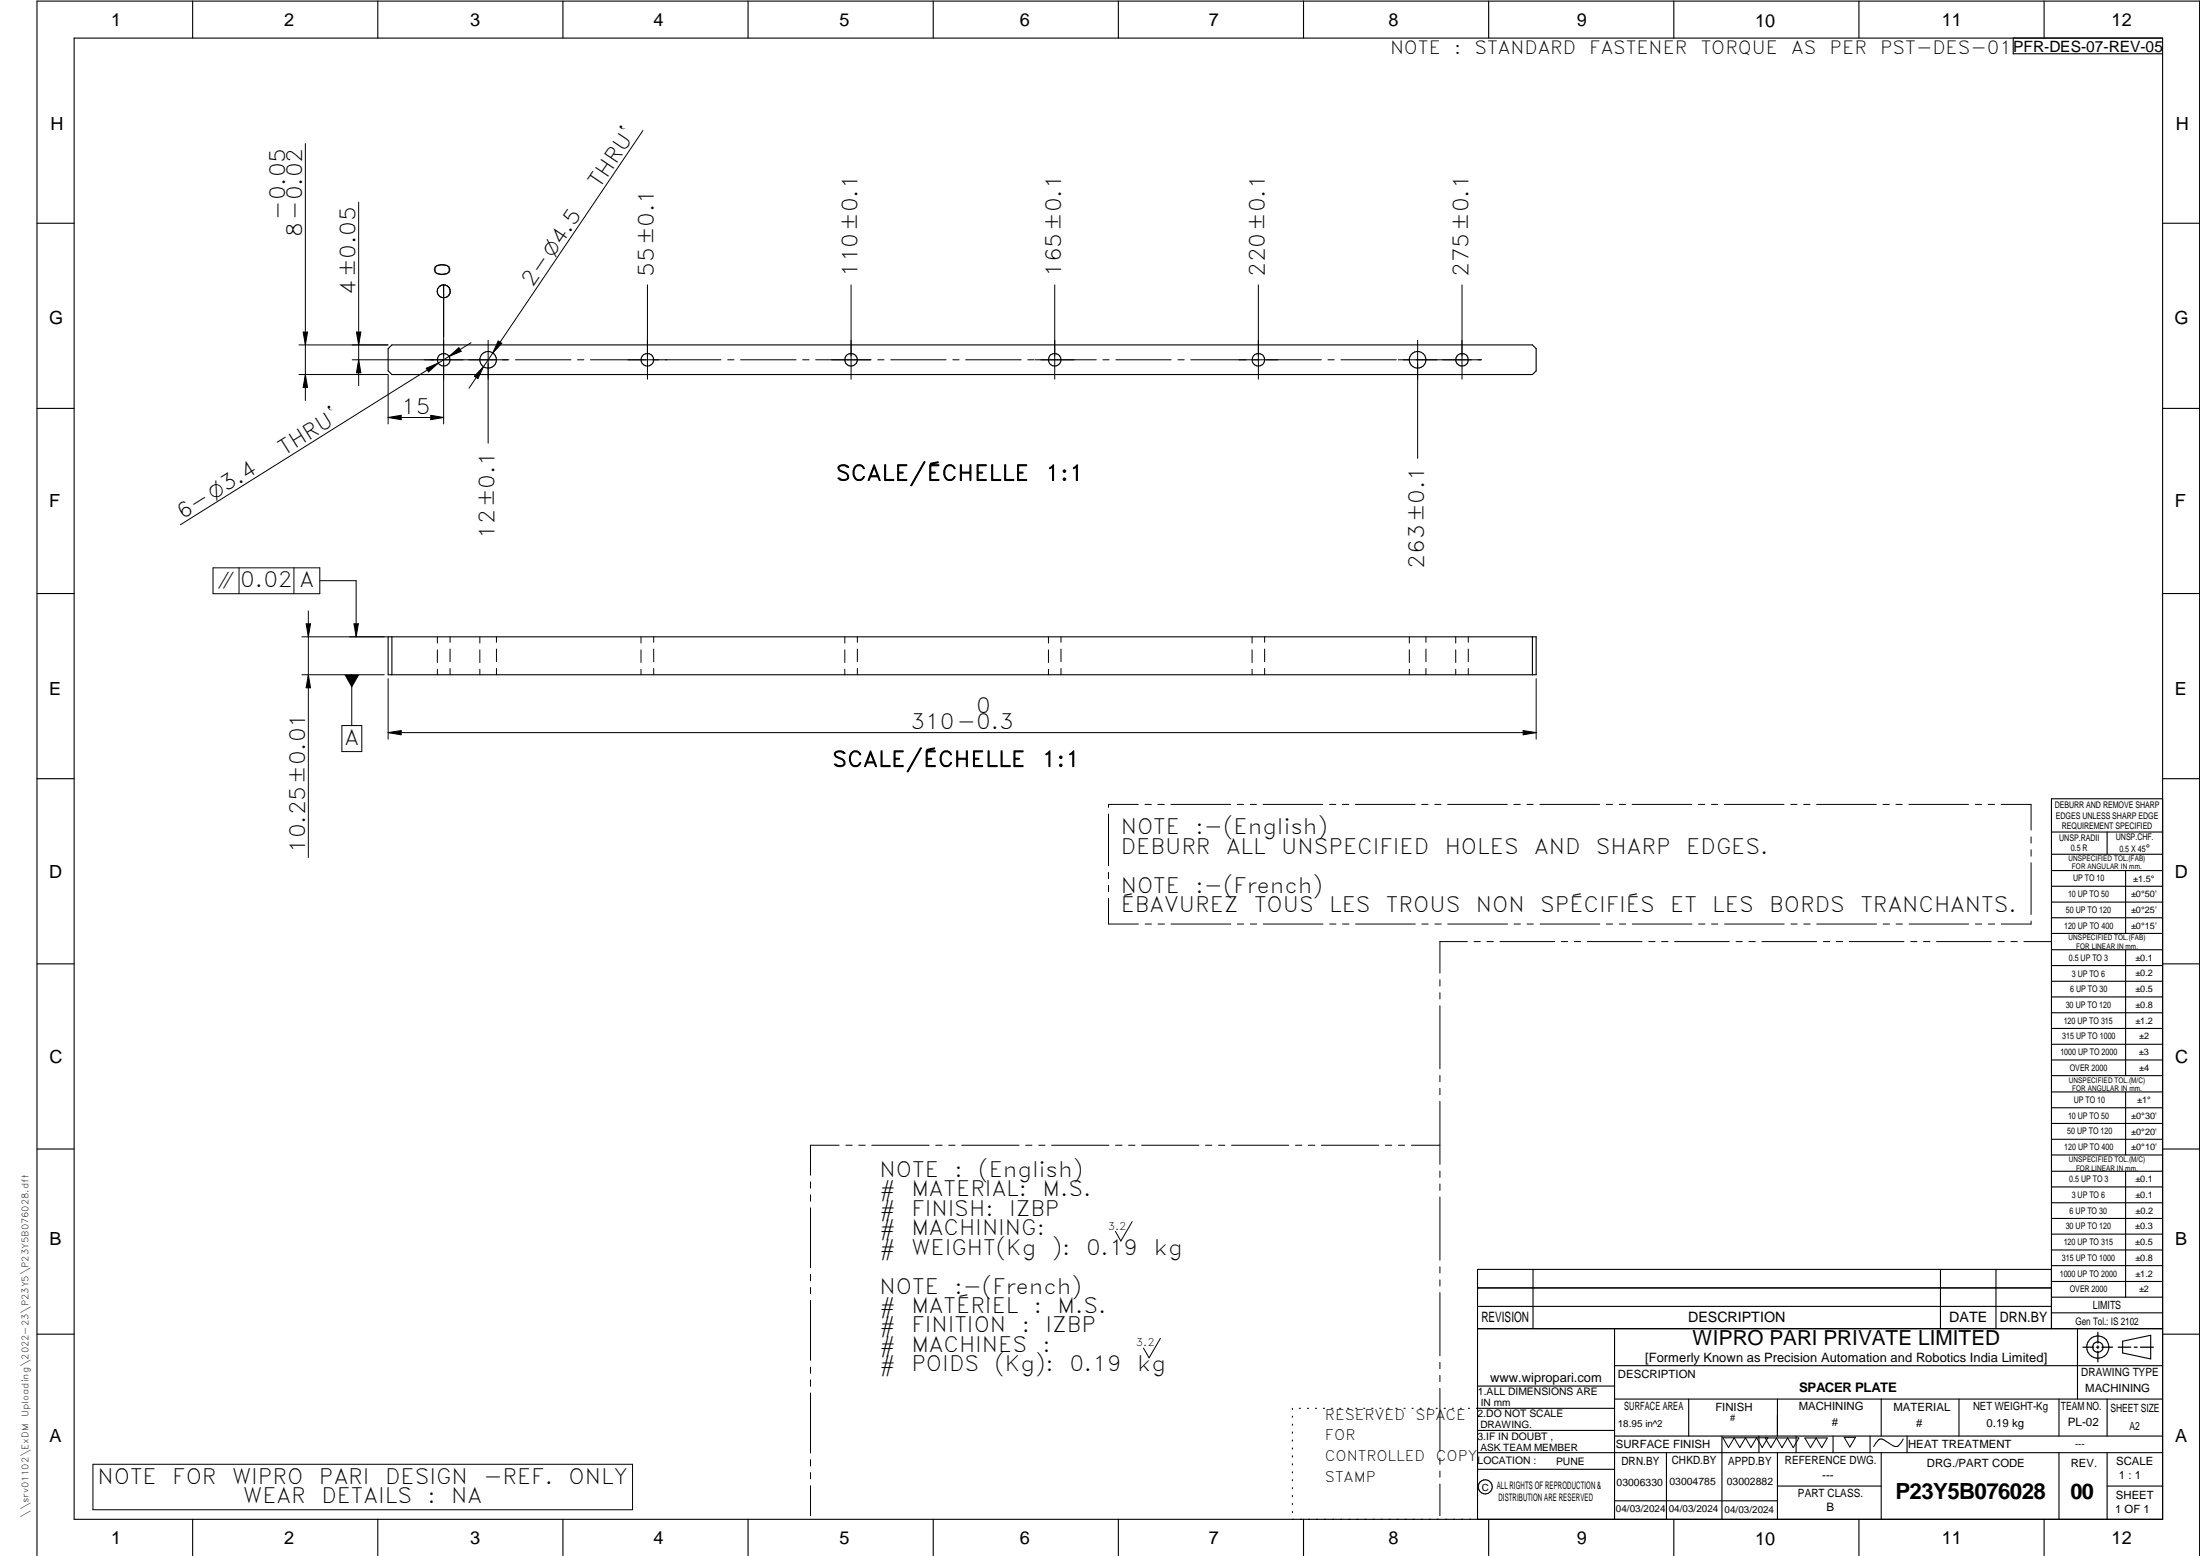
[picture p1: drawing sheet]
<svg xmlns="http://www.w3.org/2000/svg" width="594mm" height="420mm" viewBox="0 0 594 420" stroke-linecap="round" stroke-linejoin="round" font-family="sans-serif">
<g fill="none" stroke="#000" stroke-width=".3">
<path d="M20 10.3h564v400h-564zM52 .3v10M102 .3v10M152 .3v10M202 .3v10M252 .3v10M302 .3v10M352 .3v10M402 .3v10M452 .3v10M502 .3v10M543.6 10.3v4.2h40.4"/>
<path d="M552 .3v10M10 60.3h10M584 60.3h10M104.8 94.1l1-1h308l1 1v6.1l-1 .9h-308l-1-.9zM10 110.3h10M584 110.3h10M10 160.3h10M104.8 172h310v10.2h-310zM105.8 172v10.2M413.8 172v10.2M584 160.3h10M10 210.3h10"/>
<path d="M584 215.7h-30v143.1M584 210.3h10M554 224.7h30M554 230.7h30M554 235.1h30M554 239.3h30M569 224.7v6M574 235.1v17M554 243.6h30M554 247.8h30M554 252.1h30M554 256.5h30"/>
<path d="M574 256.5v33.9M10 260.3h10M554 260.7h30M554 265h30M554 269.2h30M554 273.5h30M554 277.7h30M584 260.3h10M554 282h30M554 286.2h30M554 290.4h30M554 294.9h30"/>
<path d="M554 299.1h30M574 294.9v17M10 310.3h10M554 303.4h30M554 307.6h30M554 311.9h30M554 316.3h30M574 316.3v34M584 310.3h10M554 320.5h30M554 324.8h30M554 329h30"/>
<path d="M554 333.2h30M554 337.5h30M399 358.8h185M399 352.8h155M399 347.8h155M414 342.8v16M436 358.8v51.5M524 342.8v16M539 342.8v16M554 341.8h30M554 346h30M554 350.3h30"/>
<path d="M554 354.5h30M554 342.8h-155v67.5M561 358.8v19M10 360.3h10M399 374.3h37M436 368.8h148M436 377.8h148M456 377.8v10M480 377.8v10M508 377.8v10M529 377.8v10M556 377.8v10"/>
<path d="M569 377.8v10M573.2 362.2l7.6-1.6v6.3l-7.6-1.6zM584 360.3h10M349 380.3v.3M349 382.4v.3M349 384.6v.3M349 386.7v.3M349 388.8v.3M349 391v.3M349 393.1v.3M349 395.3v.3M349 397.4v.3"/>
<path d="M349 399.5v.3M350.9 380.3h.2M353.1 380.3h.2M355.2 380.3h.3M357.4 380.3h.3M359.6 380.3h.3M361.7 380.3h.3M363.9 380.3h.3M366.1 380.3h.3M368.3 380.3h.2M370.4 380.3h.3M372.6 380.3h.3"/>
<path d="M374.8 380.3h.3M376.9 380.3h.4M379.1 380.3h.3M381.3 380.3h.3M383.4 380.3h.4M385.6 380.3h.3M387.8 380.3h.3M390 380.3h.3M392.2 380.3h.3M394.3 380.3h.3M396.5 380.3h.3M398.7 380.3h37.3"/>
<path d="M399 386.2h37M399 396.7h37M436 387.8h148M450 392.3v18M465 387.8v22.5M475 387.8v4.5M480 392.3v18M485 387.8v4.5M495 387.8v4.5M505 387.8v4.5M508 392.3v18M515 387.8v4.5"/>
<path d="M556 392.3v18M569 392.3v18M584 392.3h-185M52 410.3v9.7M102 410.3v9.7M152 410.3v9.7M202 410.3v9.7M252 410.3v9.7M302 410.3v9.7M349 401.7v.3M349 403.8v.4M349 406v.3"/>
<path d="M349 408.1v.3M352 410.3v9.7M402 410.3v9.7M436 405.3h44M452 410.3v9.7M480 401.3h28M502 410.3v9.7M552 410.3v9.7M569 401.3h15M10 420v-419.7h584v419.7"/>
<circle cx="119.8" cy="97.1" r="1.71"/>
<circle cx="131.8" cy="97.2" r="2.25"/>
<circle cx="174.8" cy="97.1" r="1.71"/>
<circle cx="229.8" cy="97.1" r="1.71"/>
<circle cx="284.8" cy="97.1" r="1.71"/>
<circle cx="339.8" cy="97.1" r="1.7"/>
<circle cx="382.8" cy="97.2" r="2.25"/>
<circle cx="394.8" cy="97.1" r="1.69"/>
<circle cx="566.5" cy="363.8" r="2.99"/>
<circle cx="566.5" cy="363.7" r="1.41"/>
<circle cx="401.1" cy="401.5" r="1.9"/>
</g>
<path d="M566.5 359.7v3M562.5 363.8h2.9M566.1 363.8h.7M566.5 363.4v.7M566.5 364.9v2.8M567.6 363.8h2.9M572 363.8h3.4M576.3 363.8h.8M578 363.8h3.5" fill="none" stroke="#000" stroke-width=".34"/>
<g fill="none" stroke="#000" stroke-width=".27">
<path d="M82.5 38.8v69.4M173.6 35.3l-46.9 69.5M96.9 54.6v49.5M119.8 76.9v37.6M174.8 76.9v25.5M229.8 76.9v25.5M284.8 76.9v25.5M339.8 76.9v25.5M394.8 76.9v25.5M80.7 93.1h24.1M81.9 89.7h1.2l-.6 3.4zM95.1 97.2h42.3"/>
<path d="M96.3 89.7h1.1l-.5 3.4zM96.9 97.2l.5 3.5h-1.1zM115.1 99.4l3.3-1.4-2.7 2.4zM118.4 98l-69.7 43.7M121.2 96.3l2.7-2.4 .6 1zM127.2 92.5l-8.8 5.5M130.5 99l-1.4 3.2-1-.6zM131.8 91.9v27.8M134.5 92.1l1 .6-2.4 2.6zM139.2 97.2h15M155.9 97.2h1.8M159.5 97.2h35.2"/>
<path d="M196.5 97.2h1.7M200 97.2h15M216.7 97.2h1.8M220.3 97.2h14.9M237 97.2h1.7M240.5 97.2h15M257.3 97.2h1.7M260.8 97.2h15M277.5 97.2h1.8M279.6 97.2h16.4M297.8 97.2h1.7M301.3 97.2h15"/>
<path d="M318.1 97.2h1.7M321.6 97.2h35.2M358.6 97.2h1.7M362.1 97.2h15M377.6 97.2h22.4M382.8 91.9v31.9M80.7 101.1h24.1M82.5 101.1l.6 3.5h-1.2zM104.8 101.2v13.3M104.8 112.7l3.5-.6v1.2zM104.8 112.7h15M116.3 112.1l3.5 .6-3.5 .6z"/>
<path d="M57.5 153.3h28.9v7h-28.9zM64.6 153.3v7M79.4 153.3v7M86.4 156.8h9.8v15.2M81.5 172h23.3M82.7 168.4h1.2l-.6 3.6zM83.3 165v66.6M95.6 168.4h1.2l-.6 3.6zM118.1 172v1.7M118.1 175.5v3.4M121.5 172v1.4M121.5 175.3v3.4"/>
<path d="M129.6 172v1.7M129.6 175.5v3.4M134.1 172v1.4M134.1 175.3v3.4M173.1 172v1.7M173.1 175.5v3.4M176.5 172v1.4M176.5 175.3v3.4M228.1 172v1.7M228.1 175.5v3.4M231.5 172v1.4M231.5 175.3v3.4"/>
<path d="M283.1 172v1.7M283.1 175.5v3.4M286.5 172v1.4M286.5 175.3v3.4M338.1 172v1.7M338.1 175.5v3.4M341.5 172v1.4M341.5 175.3v3.4M380.6 172v1.7M380.6 175.5v3.4M385.1 172v1.4M385.1 175.3v3.4"/>
<path d="M393.1 172v1.7M393.1 175.5v3.4M396.5 172v1.4M396.5 175.3v3.4M81.5 182.2h22.3M83.3 182.2l.6 3.5h-1.2zM92.3 195.9h5.4v7h-5.4zM95 182.2v13.7M104.8 183.3v16.3M104.8 197.8l3.5-.5v1.1zM104.8 197.8h310M118.1 180.7v1.5"/>
<path d="M121.5 180.5v1.7M129.6 180.7v1.5M134.1 180.5v1.7M173.1 180.7v1.5M176.5 180.5v1.7M228.1 180.7v1.5M231.5 180.5v1.7M283.1 180.7v1.5M286.5 180.5v1.7M338.1 180.7v1.5M341.5 180.5v1.7M380.6 180.7v1.5"/>
<path d="M385.1 180.5v1.7M393.1 180.7v1.5M396.5 180.5v1.7M411.3 197.3l3.5 .5-3.5 .6zM414.8 183.3v16.3M299.3 219.8v14M307.4 217.2h-8.1v.8M309.2 217.2h1.7M312.7 217.2h1.7M316.2 217.2h16.1M334.1 217.2h1.7M337.6 217.2h1.7"/>
<path d="M341.1 217.2h16.1M359 217.2h1.7M362.5 217.2h1.7M366 217.2h16.1M383.9 217.2h1.7M387.4 217.2h1.7M390.9 217.2h16.1M408.8 217.2h1.7M412.3 217.2h1.7M415.8 217.2h16.2M433.7 217.2h1.7M437.3 217.2h1.6"/>
<path d="M440.7 217.2h16.2M458.6 217.2h1.8M462.1 217.2h1.7M465.7 217.2h16M483.6 217.2h1.7M487 217.2h1.8M490.6 217.2h16.1M508.5 217.2h1.7M512 217.2h1.7M515.5 217.2h16.1M533.4 217.2h1.7M536.9 217.2h1.7"/>
<path d="M540.4 217.2h8.1v7M299.3 235.5v1.8M299.3 239.1v1.6M548.5 226v1.7M548.5 229.4v1.8M548.5 233v13.9M299.3 242.6v6.9h8.1M309.2 249.5h1.7M312.7 249.5h1.7M316.2 249.5h16.2M334.1 249.5h1.7M337.6 249.5h1.7"/>
<path d="M341.1 249.5h16.1M359.1 249.5h1.7M362.5 249.5h1.8M366 249.5h16.2M384 249.5h1.6M387.5 249.5h1.7M390.9 249.5h16.2M396.2 254.3h-7.4v8.5M398.1 254.3h1.6M401.5 254.3h1.8M405 254.3h14.8M408.8 249.5h1.8"/>
<path d="M412.4 249.5h1.7M415.9 249.5h16.1M421.6 254.3h1.7M425.1 254.3h1.7M428.6 254.3h14.8M433.8 249.5h1.7M437.3 249.5h1.7M440.8 249.5h16.1M445.2 254.3h1.7M448.7 254.3h1.7M452.2 254.3h14.8M458.7 249.5h1.7"/>
<path d="M462.2 249.5h1.7M465.7 249.5h16.1M468.8 254.3h1.7M472.3 254.3h1.7M475.8 254.3h14.8M483.6 249.5h1.7M487.1 249.5h1.7M490.6 249.5h16.1M492.4 254.3h1.7M495.8 254.3h1.8M499.4 254.3h14.7M508.5 249.5h1.7"/>
<path d="M512 249.5h1.7M515.5 249.5h16.1M516 254.3h1.6M519.4 254.3h1.8M522.9 254.3h14.8M533.4 249.5h1.7M536.9 249.5h1.7M539.5 254.3h1.7M543 254.3h1.7M546.5 254.3h7.4M548.5 248.7v.8h-8.1M388.8 264.5v1.8"/>
<path d="M388.8 268.1v1.6M388.8 271.6v17M388.8 290.4v1.7M388.8 293.9v1.7M388.8 297.4v17M218.9 319.2v1.6M226.6 309.2h-7.7v8.1M228.4 309.2h1.7M231.9 309.2h1.7M235.4 309.2h15.5M252.7 309.2h1.7M256.2 309.2h1.7"/>
<path d="M259.7 309.2h15.5M277 309.2h1.7M280.5 309.2h1.7M284 309.2h15.5M301.2 309.2h1.8M304.8 309.2h1.7M308.3 309.2h15.5M325.5 309.2h1.7M329.1 309.2h1.6M332.6 309.2h15.4M349.8 309.2h1.7M353.3 309.2h1.7"/>
<path d="M356.8 309.2h15.5M374.1 309.2h1.7M377.6 309.2h1.7M381.1 309.2h7.7M388.8 316.2v1.7M388.8 319.7v1.7M218.9 322.6v1.8M218.9 326.1v16.2M305.7 329.9l-3 5.2-1.5-2.6M388.8 323.2v17.1M218.9 344.1v1.8M218.9 347.6v1.7"/>
<path d="M218.9 351.2v16.1M388.8 342.1v1.6M388.8 345.6v1.7M388.8 349v17.1M218.9 369.1v1.7M218.9 372.6v1.8M218.9 376.1v16.2M313.3 361.4l-3 5.2-1.5-2.6M388.8 367.9v1.7M388.8 371.4v1.7M388.8 374.9v17M25.1 395.4h145.7v12.3h-145.7z"/>
<path d="M218.9 394.1v1.8M218.9 397.6v1.7M388.8 393.7v1.7M388.8 397.2v1.7M465.2 388.2h12.2l-1.5 2.7-1.6-2.7-1.5 2.7-1.5-2.7-1.5 2.7-1.5-2.7-1.5 2.7zM476.7 388.3h9.1l-1.6 2.6-1.5-2.6-1.5 2.6-1.5-2.6-1.5 2.6zM487.4 388.3h6l-1.5 2.6-1.5-2.6-1.5 2.6zM498 388.1h3.1l-1.6 2.6zM514 388.6l-1.1 1.5a1.2 1.2 0 0 1-1.8 .3l-1.8-1.2a1.55 1.55 0 0 0-1.6-.6 1.55 1.55 0 0 0-1.2 1.1l-.5 .9M218.9 401.2v8.1M388.8 400.7v8.6"/>
<circle cx="119.8" cy="78.7" r="1.75"/>
</g>
<g fill="#000">
<path d="M81.9 89.7h1.2l-.6 3.4zM96.3 89.7h1.1l-.5 3.4zM115.1 99.4l3.3-1.4-2.7 2.4zM121.2 96.3l2.7-2.4 .6 1zM134.5 92.1l1 .6-2.4 2.6zM82.5 101.1l.6 3.5h-1.2zM96.9 97.2l.5 3.5h-1.1zM104.8 112.7l3.5-.6v1.2zM116.3 112.1l3.5 .6-3.5 .6zM130.5 99l-1.4 3.2-1-.6zM82.7 168.4h1.2l-.6 3.6zM95.6 168.4h1.2l-.6 3.6z"/>
<path d="M83.3 182.2l.6 3.5h-1.2zM93 182.2h4l-2 3.5zM104.8 197.8l3.5-.5v1.1zM411.3 197.3l3.5 .5-3.5 .6z"/>
</g>
<text font-size="6" x="511.8" y="404.8">P23Y5B076028</text>
<text font-size="5.9" x="559.1" y="404.7">00</text>
<g font-size="5.7">
<text x="161.9" y="51.1" transform="rotate(-56 161.9 51.1)">THRU`</text>
<text x="77" y="59.3" transform="rotate(-90 77 59.3)">-0.05</text>
<text x="81.6" y="64" transform="rotate(-90 81.6 64)">8-0.02</text>
<text x="121.6" y="74.8" transform="rotate(-90 121.6 74.8)">0</text>
<text x="143.8" y="77.9" transform="rotate(-56 143.8 77.9)">2-O4.5</text>
<text x="176.6" y="74.8" transform="rotate(-90 176.6 74.8)">55±0.1</text>
<text x="231.6" y="74.8" transform="rotate(-90 231.6 74.8)">110±0.1</text>
<text x="286.5" y="74.8" transform="rotate(-90 286.5 74.8)">165±0.1</text>
<text x="341.5" y="74.8" transform="rotate(-90 341.5 74.8)">220±0.1</text>
<text x="396.6" y="74.8" transform="rotate(-90 396.6 74.8)">275±0.1</text>
<text x="96" y="79.5" transform="rotate(-90 96 79.5)">4±0.05</text>
<text x="108.4" y="111.8">15</text>
<text x="76.7" y="123.1" transform="rotate(-32 76.7 123.1)">THRU`</text>
<text x="225.7" y="129.8">SCALE/ÉCHELLE</text>
<text x="282.3" y="129.8">1:1</text>
<text x="49.3" y="140.3" transform="rotate(-32 49.3 140.3)">6-O3.4</text>
<text x="133.6" y="145.5" transform="rotate(-90 133.6 145.5)">12±0.1</text>
<text x="384.5" y="153.5" transform="rotate(-90 384.5 153.5)">263±0.1</text>
<text x="64.9" y="158.6">0.02 A</text>
<text x="245.9" y="197">310-0.3</text>
<text x="263.6" y="192.4">0</text>
<text x="93" y="201.2">A</text>
<text x="224.7" y="207">SCALE/ÉCHELLE</text>
<text x="281.3" y="207">1:1</text>
<text x="302.6" y="225.3">NOTE</text>
<text x="322.8" y="225.3">:-(English)</text>
<text x="82.4" y="230.3" transform="rotate(-90 82.4 230.3)">10.25±0.01</text>
<text x="302.6" y="230.5">DEBURR</text>
<text x="331.1" y="230.5">ALL</text>
<text x="346" y="230.5">UNSPECIFIED</text>
<text x="390.1" y="230.5">HOLES</text>
<text x="414.3" y="230.5">AND</text>
<text x="431" y="230.5">SHARP</text>
<text x="455.3" y="230.5">EDGES.</text>
<text x="302.6" y="241">NOTE</text>
<text x="322.8" y="241">:-(French)</text>
<text x="302.6" y="246.3">ÉBAVUREZ</text>
<text x="338.6" y="246.3">TOUS</text>
<text x="358.9" y="246.3">LES</text>
<text x="374.3" y="246.3">TROUS</text>
<text x="398.6" y="246.3">NON</text>
<text x="415.9" y="246.3">SPÉCIFIÉS</text>
<text x="451" y="246.3">ET</text>
<text x="462.4" y="246.3">LES</text>
<text x="477.7" y="246.3">BORDS</text>
<text x="502.4" y="246.3">TRANCHANTS.</text>
<text x="237.5" y="317.8">NOTE</text>
<text x="257.7" y="317.8">:</text>
<text x="264.1" y="317.8">(English)</text>
<text x="237.5" y="323">#</text>
<text x="246.1" y="323">MATERIAL:</text>
<text x="281.5" y="323">M.S.</text>
<text x="237.5" y="328.3">#</text>
<text x="246.1" y="328.3">FINISH:</text>
<text x="272.5" y="328.3">IZBP</text>
<text x="237.5" y="333.5">#</text>
<text x="246.1" y="333.5">MACHINING:</text>
<text x="237.5" y="338.8">#</text>
<text x="246.1" y="338.8">WEIGHT(Kg</text>
<text x="284" y="338.8">):</text>
<text x="293.3" y="338.8">0.19</text>
<text x="311.6" y="338.8">kg</text>
<text x="237.5" y="349.3">NOTE</text>
<text x="257.7" y="349.3">:-(French)</text>
<text x="237.5" y="354.5">#</text>
<text x="237.5" y="359.8">#</text>
<text x="246.1" y="359.8">FINITION</text>
<text x="246.1" y="354.5">MATÉRIEL</text>
<text x="275.9" y="359.8">:</text>
<text x="279.2" y="354.5">:</text>
<text x="282.3" y="359.8">IZBP</text>
<text x="285.6" y="354.5">M.S.</text>
<text x="237.5" y="365">#</text>
<text x="246.1" y="365">MACHINES</text>
<text x="281.5" y="365">:</text>
<text x="237.5" y="370.3">#</text>
<text x="246.1" y="370.3">POIDS</text>
<text x="268.5" y="370.3">(Kg):</text>
<text x="288.8" y="370.3">0.19</text>
<text x="307.1" y="370.3">kg</text>
<text x="26.3" y="400.6">NOTE</text>
<text x="46.5" y="400.6">FOR</text>
<text x="62.7" y="400.6">WIPRO</text>
<text x="86.1" y="400.6">PARI</text>
<text x="104" y="400.6">DESIGN</text>
<text x="130.5" y="400.6">-REF.</text>
<text x="153.5" y="400.6">ONLY</text>
<text x="65.7" y="405.9">WEAR</text>
<text x="86.8" y="405.9">DETAILS</text>
<text x="115.4" y="405.9">:</text>
<text x="121.8" y="405.9">NA</text>
</g>
<text font-size="5.6" x="457" y="363.2">WIPRO PARI PRIVATE LIMITED</text>
<text font-size="5.4" x="58.8" y="158.6">i</text>
<g font-size="4.9">
<text x="30" y="6.9">1</text>
<text x="76.7" y="6.9">2</text>
<text x="127" y="6.9">3</text>
<text x="176.5" y="6.9">4</text>
<text x="226.7" y="6.9">5</text>
<text x="275.4" y="6.9">6</text>
<text x="326.4" y="6.9">7</text>
<text x="375" y="6.9">8</text>
<text x="425.8" y="6.9">9</text>
<text x="473.9" y="7.3">10</text>
<text x="524.3" y="6.9">11</text>
<text x="570.2" y="6.9">12</text>
<text x="375.4" y="14.5">NOTE</text>
<text x="392.7" y="14.5">:</text>
<text x="398.2" y="14.5">STANDARD</text>
<text x="429.2" y="14.5">FASTENER</text>
<text x="459.2" y="14.5">TORQUE</text>
<text x="483.7" y="14.5">AS</text>
<text x="494.1" y="14.5">PER</text>
<text x="507.7" y="14.5">PST-DES-01</text>
<text x="13.6" y="35.1">H</text>
<text x="587.6" y="35.1">H</text>
<text x="13.2" y="87.5">G</text>
<text x="587.2" y="87.5">G</text>
<text x="13.2" y="137">F</text>
<text x="587.2" y="137">F</text>
<text x="13.2" y="187.6">E</text>
<text x="587.2" y="187.6">E</text>
<text x="13.2" y="237">D</text>
<text x="587.2" y="237">D</text>
<text x="13.4" y="287.1">C</text>
<text x="587.4" y="287.1">C</text>
<text x="13.4" y="336.2">B</text>
<text x="587.4" y="336.2">B</text>
<text x="13.4" y="389.3">A</text>
<text x="587.4" y="389.3">A</text>
<text x="30" y="416.9">1</text>
<text x="76.7" y="416.9">2</text>
<text x="127" y="416.9">3</text>
<text x="176.5" y="416.9">4</text>
<text x="226.7" y="416.9">5</text>
<text x="275.4" y="416.9">6</text>
<text x="326.4" y="416.9">7</text>
<text x="375" y="416.9">8</text>
<text x="425.8" y="416.9">9</text>
<text x="473.9" y="417.3">10</text>
<text x="524.3" y="416.9">11</text>
<text x="570.2" y="416.9">12</text>
</g>
<text font-size="4.2" x="543.6" y="14">PFR-DES-07-REV-05</text>
<g font-size="3.9">
<text x="400" y="357.1">REVISION</text>
<text x="455.9" y="357.1">DESCRIPTION</text>
<text x="526.4" y="357.1">DATE</text>
<text x="540" y="357.1">DRN.BY</text>
<text x="357.8" y="383.3">RESERVED</text>
<text x="382.3" y="383.3">SPACE</text>
<text x="357.8" y="388.9">FOR</text>
<text x="357.8" y="394.5">CONTROLLED</text>
<text x="387.8" y="394.5">COPY</text>
<text x="357.8" y="400">STAMP</text>
</g>
<text font-size="3.6" x="485.8" y="375.8">SPACER PLATE</text>
<g font-size="3.5">
<text x="444.3" y="367.7">[Formerly Known as Precision Automation and Robotics India Limited]</text>
<text x="402.4" y="373.3">www.wipropari.com</text>
</g>
<g font-size="3.1">
<text x="565.1" y="353.5">LIMITS</text>
<text x="562" y="371.7">DRAWING TYPE</text>
<text x="436.9" y="372.1">DESCRIPTION</text>
<text x="563.1" y="375.9">MACHINING</text>
<text x="438.6" y="380.8">SURFACE AREA</text>
<text x="463.2" y="380.9">FINISH</text>
<text x="485.7" y="380.8">MACHINING</text>
<text x="511.3" y="380.9">MATERIAL</text>
<text x="532.8" y="380.7">NET WEIGHT-Kg</text>
<text x="556.5" y="380.7">TEAM NO.</text>
<text x="569.9" y="381.2">SHEET SIZE</text>
<text x="494.6" y="385.1">#</text>
<text x="517.4" y="385.3">#</text>
<text x="536.4" y="385.3">0.19 kg</text>
<text x="558.4" y="385.1">PL-02</text>
<text x="575" y="386.1">A2</text>
<text x="436.3" y="391">SURFACE FINISH</text>
<text x="437.8" y="395.5">DRN.BY</text>
<text x="451.4" y="395.4">CHKD.BY</text>
<text x="466.6" y="395.5">APPD.BY</text>
<text x="482" y="395.4">REFERENCE DWG.</text>
<text x="515.3" y="391.1">HEAT TREATMENT</text>
<text x="571.4" y="395.6">SCALE</text>
<text x="492.1" y="399.4">---</text>
<text x="520.4" y="396.2">DRG./PART CODE</text>
<text x="559.2" y="396.1">REV.</text>
<text x="572.2" y="399.5">1 : 1</text>
<text x="485.5" y="404.3">PART CLASS.</text>
<text x="493.2" y="407.9">B</text>
<text x="571.4" y="404.7">SHEET</text>
<text x="571.2" y="408.4">1 OF 1</text>
</g>
<text font-size="3" x="579.5" y="230.1">°</text>
<g font-size="2.8">
<text x="299.1" y="332.1">3.2</text>
<text x="560.4" y="357.7">Gen Tol.: IS 2102</text>
<text x="306.7" y="363.6">3.2</text>
<text x="399.1" y="376.6">1.ALL DIMENSIONS ARE</text>
<text x="399" y="382.7">2.DO NOT SCALE</text>
<text x="399" y="388.7">3.IF IN DOUBT ,</text>
<text x="399" y="395.4">LOCATION :</text>
<text x="420.2" y="395.6">PUNE</text>
<text x="404.2" y="402">ALL RIGHTS OF REPRODUCTION &amp;</text>
<text x="436.5" y="401.2">03006330</text>
<text x="450.8" y="400.9">03004785</text>
<text x="466.3" y="401">03002882</text>
<text x="404.7" y="405.4">DISTRIBUTION ARE RESERVED</text>
</g>
<g font-size="2.7">
<text x="399.9" y="379.7">IN mm</text>
<text x="399.7" y="385.7">DRAWING.</text>
<text x="436.9" y="385.4">18.95 in^2</text>
<text x="399.7" y="391.8">ASK TEAM MEMBER</text>
<text x="400.1" y="402.5">C</text>
<text x="436.4" y="408.3">04/03/2024</text>
<text x="450.6" y="408.4">04/03/2024</text>
<text x="465.7" y="408.5">04/03/2024</text>
</g>
<g font-size="2.5">
<text x="554.9" y="218.3">DEBURR AND REMOVE SHARP</text>
<text x="555.2" y="221">EDGES UNLESS SHARP EDGE</text>
<text x="556.1" y="227.1">UNSP.RADII</text>
<text x="556.8" y="223.8">REQUIREMENT SPECIFIED</text>
<text x="571.4" y="226.9">UNSP.CHF.</text>
<text x="559.2" y="229.9">0.5 R</text>
<text x="572.3" y="230.1">0.5 X 45</text>
<text x="559.8" y="238">UP TO 10</text>
<text x="576.1" y="238.1">±1.5°</text>
<text x="558.5" y="242.2">10 UP TO 50</text>
<text x="575.5" y="242.3">±0°50'</text>
<text x="557.4" y="250.7">120 UP TO 400</text>
<text x="557.9" y="246.5">50 UP TO 120</text>
<text x="575.5" y="250.7">±0°15'</text>
<text x="575.5" y="246.5">±0°25'</text>
<text x="558.7" y="259.4">0.5 UP TO 3</text>
<text x="559.5" y="263.7">3 UP TO 6</text>
<text x="576.6" y="263.6">±0.2</text>
<text x="576.6" y="259.4">±0.1</text>
<text x="559" y="267.9">6 UP TO 30</text>
<text x="576.6" y="267.9">±0.5</text>
<text x="557.8" y="272.2">30 UP TO 120</text>
<text x="576.6" y="272.2">±0.8</text>
<text x="556.9" y="280.7">315 UP TO 1000</text>
<text x="557.3" y="276.4">120 UP TO 315</text>
<text x="576.6" y="276.4">±1.2</text>
<text x="577.7" y="280.7">±2</text>
<text x="556.4" y="284.9">1000 UP TO 2000</text>
<text x="577.6" y="284.9">±3</text>
<text x="558.9" y="289.2">OVER 2000</text>
<text x="577.7" y="289.3">±4</text>
<text x="560" y="297.9">UP TO 10</text>
<text x="577.1" y="297.9">±1°</text>
<text x="558.5" y="302.1">10 UP TO 50</text>
<text x="575.5" y="302.1">±0°30'</text>
<text x="557.4" y="310.6">120 UP TO 400</text>
<text x="558.2" y="306.3">50 UP TO 120</text>
<text x="575.5" y="310.6">±0°10'</text>
<text x="575.5" y="306.4">±0°20'</text>
<text x="558.8" y="319.2">0.5 UP TO 3</text>
<text x="559.4" y="323.4">3 UP TO 6</text>
<text x="576.6" y="319.2">±0.1</text>
<text x="576.6" y="323.5">±0.1</text>
<text x="558.9" y="327.7">6 UP TO 30</text>
<text x="576.7" y="327.7">±0.2</text>
<text x="557.8" y="332">30 UP TO 120</text>
<text x="576.6" y="332">±0.3</text>
<text x="556.8" y="340.5">315 UP TO 1000</text>
<text x="557.3" y="336.3">120 UP TO 315</text>
<text x="576.6" y="336.3">±0.5</text>
<text x="576.6" y="340.5">±0.8</text>
<text x="556.2" y="344.7">1000 UP TO 2000</text>
<text x="576.6" y="344.7">±1.2</text>
<text x="558.9" y="349">OVER 2000</text>
<text x="577.6" y="349">±2</text>
<text x="467.2" y="383.8">#</text>
<text x="560.4" y="390.7">---</text>
</g>
<g font-size="2.4">
<text x="7.7" y="382.7" transform="rotate(-90 7.7 382.7)">Uploading\2022-23\P23Y5\P23Y5B076028.dft</text>
<text x="7.7" y="409.8" transform="rotate(-90 7.7 409.8)">\\srv01102\ExDM</text>
</g>
<g font-size="2.1">
<text x="558.5" y="232.4">UNSPECIFIED TOL.(FAB)</text>
<text x="559.5" y="234.7">FOR ANGULAR IN mm.</text>
<text x="558.6" y="253.9">UNSPECIFIED TOL.(FAB)</text>
<text x="560.7" y="256.3">FOR LINEAR IN mm.</text>
<text x="558.7" y="292.3">UNSPECIFIED TOL.(M/C)</text>
<text x="559.6" y="294.7">FOR ANGULAR IN mm.</text>
<text x="558.7" y="313.7">UNSPECIFIED TOL.(M/C)</text>
<text x="560.6" y="316.1">FOR LINEAR IN mm.</text>
</g>
</svg>
